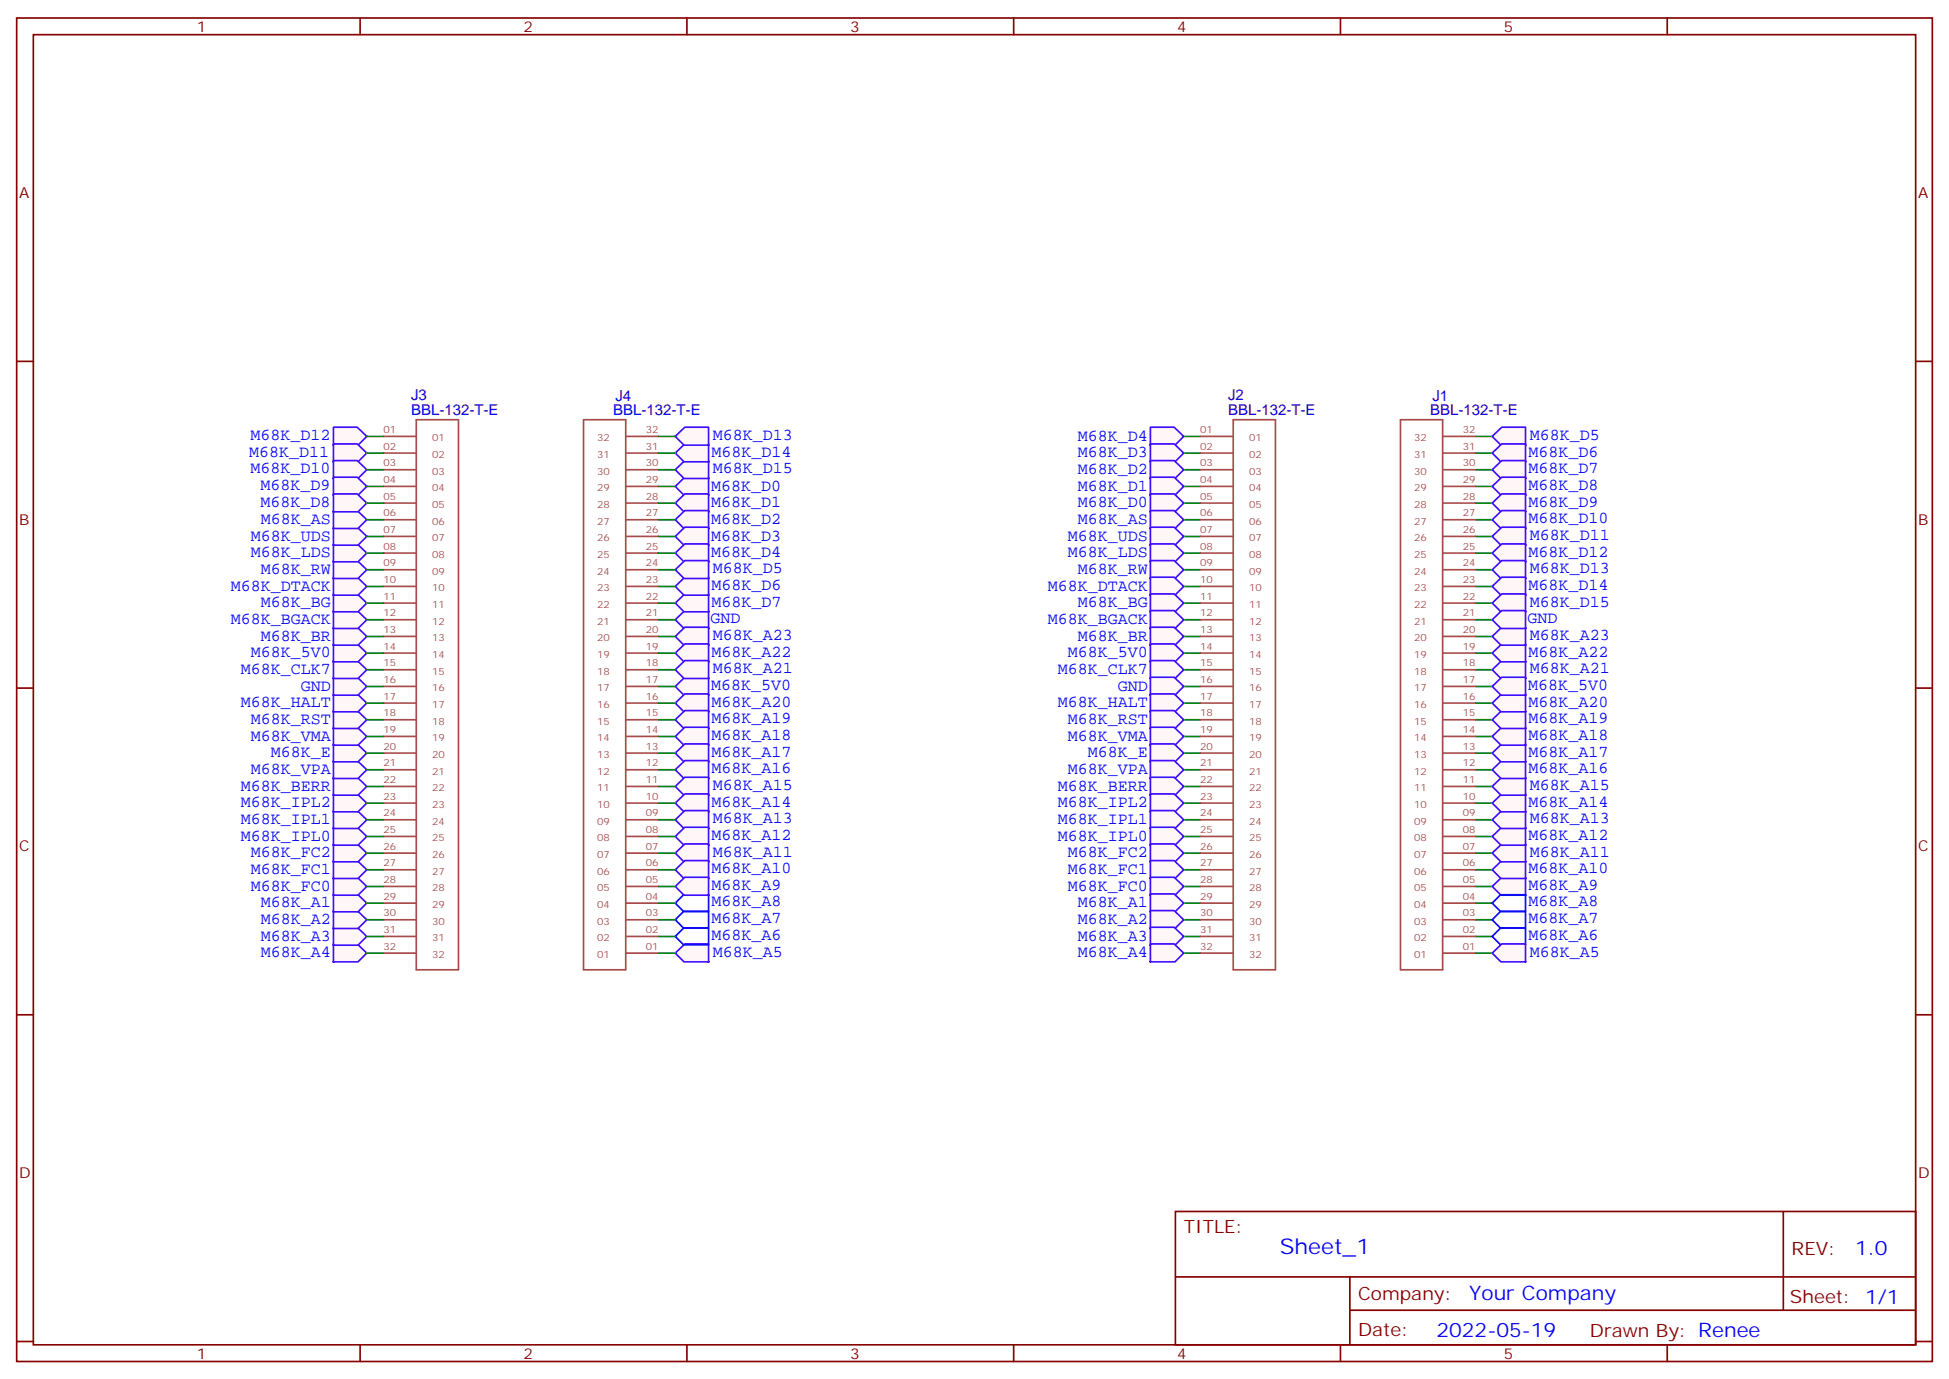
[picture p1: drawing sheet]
<svg xmlns="http://www.w3.org/2000/svg" width="412mm" height="292mm" viewBox="0 0 412 292" stroke-linecap="round" stroke-linejoin="round" font-family="sans-serif">
<g fill="none" stroke="#870000" stroke-width=".35">
<path d="M3.5 3.8h405.4v284.3h-405.4zM7.1 7.3h398.2v277.3h-398.2zM76.2 3.8v3.5M145.3 3.8v3.5M214.5 3.8v3.5M283.6 3.8v3.5M352.8 3.8v3.5M3.5 76.5h3.6M405.3 76.5h3.6M3.5 145.6h3.6M405.3 145.6h3.6M3.5 214.8h3.6"/>
<path d="M405.3 214.8h3.6M248.7 256.4h156.6v28.2h-156.6zM377.3 256.4v20.9M248.7 270.2h156.5M285.6 277.3h119.6M285.6 270.2v14.2M3.5 283.9h3.6M76.2 284.6v3.5M145.3 284.6v3.5M214.5 284.6v3.5M283.6 284.6v3.5M352.8 284.6v3.5"/>
<path d="M405.3 283.9h3.6"/>
</g>
<g fill="none" stroke="#a64a4a" stroke-width=".35">
<path d="M81.1 92.4h7M81.1 95.9h7M81.1 99.4h7M88.1 88.8h8.9v116.4h-8.9zM81.1 102.9h7M81.1 106.5h7M81.1 110h7M81.1 113.5h7M81.1 117.1h7M81.1 120.6h7M81.1 124.1h7M81.1 127.6h7"/>
<path d="M81.1 131.2h7M81.1 134.7h7M81.1 138.2h7M81.1 141.7h7M81.1 145.3h7M81.1 148.8h7M81.1 152.3h7M81.1 155.9h7M81.1 159.4h7M81.1 162.9h7M81.1 166.4h7M81.1 170h7"/>
<path d="M81.1 173.5h7M81.1 177h7M81.1 180.6h7M81.1 184.1h7M81.1 187.6h7M81.1 191.1h7M81.1 194.7h7M81.1 198.2h7M81.1 201.7h7"/>
</g>
<g fill="#fff7f7" stroke="#420aff" stroke-width=".35">
<path d="M70.6 199.8h5l2 1.9-1.8 1.9h-5.3z"/>
<path d="M70.6 196.3h5l2 1.9-1.8 1.8h-5.3z"/>
<path d="M70.6 192.7h5l2 2-1.8 1.8h-5.3z"/>
<path d="M70.6 189.2h5l2 1.9-1.8 1.9h-5.3z"/>
<path d="M70.6 185.7h5l2 1.9-1.8 1.9h-5.3z"/>
<path d="M70.6 182.1h5l2 2-1.8 1.8h-5.3z"/>
<path d="M70.6 178.6h5l2 2-1.8 1.8h-5.3z"/>
<path d="M70.6 175.1h5l2 1.9-1.8 1.9h-5.3z"/>
<path d="M70.6 171.6h5l2 1.9-1.8 1.8h-5.3z"/>
<path d="M70.6 168h5l2 2-1.8 1.8h-5.3z"/>
<path d="M70.6 164.5h5l2 1.9-1.8 1.9h-5.3z"/>
<path d="M70.6 161h5l2 1.9-1.8 1.9h-5.3z"/>
<path d="M70.6 157.4h5l2 2-1.8 1.8h-5.3z"/>
<path d="M70.6 153.9h5l2 2-1.8 1.8h-5.3z"/>
<path d="M70.6 150.4h5l2 1.9-1.8 1.9h-5.3z"/>
<path d="M70.6 146.9h5l2 1.9-1.8 1.9h-5.3z"/>
<path d="M70.6 143.3h5l2 2-1.8 1.8h-5.3z"/>
<path d="M70.6 139.8h5l2 1.9-1.8 1.9h-5.3z"/>
<path d="M70.6 136.3h5l2 1.9-1.8 1.9h-5.3z"/>
<path d="M70.6 132.8h5l2 1.9-1.8 1.8h-5.3z"/>
<path d="M70.6 129.2h5l2 2-1.8 1.8h-5.3z"/>
<path d="M70.6 125.7h5l2 1.9-1.8 1.9h-5.3z"/>
<path d="M70.6 122.2h5l2 1.9-1.8 1.9h-5.3z"/>
<path d="M70.6 118.6h5l2 2-1.8 1.8h-5.3z"/>
<path d="M70.6 115.1h5l2 2-1.8 1.8h-5.3z"/>
<path d="M70.6 111.6h5l2 1.9-1.8 1.9h-5.3z"/>
<path d="M70.6 108.1h5l2 1.9-1.8 1.8h-5.3z"/>
<path d="M142.9 102.9l2-1.9h5l.1 3.8h-5.3z"/>
<path d="M142.9 106.5l2-2h5l.1 3.8h-5.3z"/>
<path d="M142.9 110l2-1.9h5l.1 3.7h-5.3z"/>
<path d="M142.9 113.5l2-1.9h5l.1 3.8h-5.3z"/>
<path d="M142.9 117.1l2-2h5l.1 3.8h-5.3z"/>
</g>
<g fill="none" stroke="#008700" stroke-width=".35">
<path d="M77.6 110h3.5M77.6 113.5h3.5M77.6 117.1h3.5M77.6 120.6h3.5M77.6 124.1h3.5M77.6 127.6h3.5M77.6 131.2h3.5M77.6 134.7h3.5M77.6 138.2h3.5M77.6 148.8h3.5M77.6 152.3h3.5M77.6 155.9h3.5"/>
<path d="M77.6 159.4h3.5M77.6 141.7h3.5M77.6 145.3h3.5M77.6 162.9h3.5M77.6 166.4h3.5M77.6 170h3.5M77.6 173.5h3.5M77.6 177h3.5M77.6 180.6h3.5M77.6 184.1h3.5M77.6 187.6h3.5M77.6 191.1h3.5"/>
<path d="M77.6 194.7h3.5M77.6 198.2h3.5M77.6 201.7h3.5"/>
</g>
<g fill="none" stroke="#a64a4a" stroke-width=".35">
<path d="M123.5 88.8h8.9v116.4h-8.9zM132.4 99.4h6.9M132.4 95.9h6.9M132.4 92.4h6.9M132.4 117.1h6.9M132.4 113.5h6.9M132.4 110h6.9M132.4 106.5h6.9M132.4 102.9h6.9M132.4 138.2h6.9M132.4 134.7h6.9M132.4 131.2h6.9"/>
<path d="M132.4 127.6h6.9M132.4 124.1h6.9M132.4 120.6h6.9M132.4 159.4h6.9M132.4 155.9h6.9M132.4 152.3h6.9M132.4 148.8h6.9M132.4 145.3h6.9M132.4 141.7h6.9M132.4 177h6.9M132.4 173.5h6.9M132.4 170h6.9"/>
<path d="M132.4 166.4h6.9M132.4 162.9h6.9M132.4 198.2h6.9M132.4 194.7h6.9M132.4 191.1h6.9M132.4 187.6h6.9M132.4 184.1h6.9M132.4 180.6h6.9M132.4 201.7h6.9"/>
</g>
<path d="M142.9 201.7l2-1.9h5l.1 3.8h-5.3z" fill="#fff7f7" stroke="#420aff" stroke-width=".35"/>
<path d="M142.9 198.2l1.7-1.8h5.3v3.6h-5.3zM142.9 194.7l1.7-1.8h5.3v3.5h-5.3zM142.9 191.1l1.7-1.7h5.3v3.5h-5.3z" fill="none" stroke="#00f" stroke-width=".35"/>
<g fill="#fff7f7" stroke="#420aff" stroke-width=".35">
<path d="M142.9 131.2l2-2h5l.1 3.8h-5.3z"/>
<path d="M142.9 145.3l2-2h5l.1 3.8h-5.3z"/>
<path d="M142.9 99.4l2-1.9h5l.1 3.8h-5.3z"/>
<path d="M142.9 95.9l2-2h5l.1 3.8h-5.3z"/>
<path d="M142.9 92.4l2-2h5l.1 3.8h-5.3z"/>
<path d="M70.6 90.4h5l2 2-1.8 1.8h-5.3z"/>
<path d="M70.6 93.9h5l2 2-1.8 1.8h-5.3z"/>
<path d="M70.6 97.5h5l2 1.9-1.8 1.9h-5.3z"/>
<path d="M70.6 101h5l2 1.9-1.8 1.9h-5.3z"/>
<path d="M70.6 104.5h5l2 2-1.8 1.8h-5.3z"/>
<path d="M142.9 127.6l2-1.9h5l.1 3.8h-5.3z"/>
<path d="M142.9 124.1l2-1.9h5l.1 3.8h-5.3z"/>
<path d="M142.9 120.6l2-2h5l.1 3.8h-5.3z"/>
<path d="M142.9 134.7l2-1.9h5l.1 3.7h-5.3z"/>
<path d="M142.9 138.2l2-1.9h5l.1 3.8h-5.3z"/>
<path d="M142.9 141.7l2-1.9h5l.1 3.8h-5.3z"/>
<path d="M142.9 148.8l2-1.9h5l.1 3.8h-5.3z"/>
<path d="M142.9 152.3l2-1.9h5l.1 3.8h-5.3z"/>
<path d="M142.9 155.9l2-2h5l.1 3.8h-5.3z"/>
<path d="M142.9 159.4l2-2h5l.1 3.8h-5.3z"/>
<path d="M142.9 162.9l2-1.9h5l.1 3.8h-5.3z"/>
<path d="M142.9 166.4l2-1.9h5l.1 3.8h-5.3z"/>
<path d="M142.9 170l2-2h5l.1 3.8h-5.3z"/>
<path d="M142.9 173.5l2-1.9h5l.1 3.7h-5.3z"/>
<path d="M142.9 177l2-1.9h5l.1 3.8h-5.3z"/>
<path d="M142.9 180.6l2-2h5l.1 3.8h-5.3z"/>
<path d="M142.9 184.1l2-2h5l.1 3.8h-5.3z"/>
<path d="M142.9 187.6l2-1.9h5l.1 3.8h-5.3z"/>
</g>
<g fill="none" stroke="#008700" stroke-width=".35">
<path d="M312.2 92.4h3.5M312.2 95.9h3.5M312.2 99.4h3.5M312.2 102.9h3.5M312.2 106.5h3.5M312.2 110h3.5M312.2 113.5h3.5M312.2 117.1h3.5M139.3 138.2h3.6M139.3 134.7h3.6M139.3 131.2h3.6M312.2 138.2h3.5"/>
<path d="M312.2 134.7h3.5M312.2 131.2h3.5M312.2 120.6h3.5M312.2 124.1h3.5M312.2 127.6h3.5M139.3 145.3h3.6M139.3 141.7h3.6M139.3 159.4h3.6M139.3 155.9h3.6M139.3 152.3h3.6M139.3 148.8h3.6M312.2 145.3h3.5"/>
<path d="M312.2 141.7h3.5M312.2 159.4h3.5M312.2 155.9h3.5M312.2 152.3h3.5M312.2 148.8h3.5M139.3 177h3.6M139.3 173.5h3.6M139.3 170h3.6M139.3 166.4h3.6M139.3 162.9h3.6M312.2 177h3.5M312.2 173.5h3.5"/>
<path d="M312.2 170h3.5M312.2 166.4h3.5M312.2 162.9h3.5M139.3 198.2h3.6M139.3 194.7h3.6M139.3 191.1h3.6M139.3 187.6h3.6M139.3 184.1h3.6M139.3 180.6h3.6M312.2 198.2h3.5M312.2 194.7h3.5M312.2 191.1h3.5"/>
<path d="M312.2 187.6h3.5M312.2 184.1h3.5M312.2 180.6h3.5M139.3 201.7h3.6M312.2 201.7h3.5"/>
</g>
<g fill="#fff7f7" stroke="#420aff" stroke-width=".35">
<path d="M315.7 187.6l2.1-1.9h5l.1 3.8h-5.3z"/>
<path d="M315.7 184.1l2.1-2h5l.1 3.8h-5.3z"/>
<path d="M315.7 180.6l2.1-2h5l.1 3.8h-5.3z"/>
<path d="M315.7 177l2.1-1.9h5l.1 3.8h-5.3z"/>
<path d="M315.7 173.5l2.1-1.9h5l.1 3.7h-5.3z"/>
<path d="M315.7 170l2.1-2h5l.1 3.8h-5.3z"/>
<path d="M315.7 166.4l2.1-1.9h5l.1 3.8h-5.3z"/>
<path d="M315.7 162.9l2.1-1.9h5l.1 3.8h-5.3z"/>
<path d="M315.7 159.4l2.1-2h5l.1 3.8h-5.3z"/>
<path d="M315.7 155.9l2.1-2h5l.1 3.8h-5.3z"/>
<path d="M315.7 152.3l2.1-1.9h5l.1 3.8h-5.3z"/>
<path d="M315.7 148.8l2.1-1.9h5l.1 3.8h-5.3z"/>
<path d="M315.7 141.7l2.1-1.9h5l.1 3.8h-5.3z"/>
<path d="M315.7 138.2l2.1-1.9h5l.1 3.8h-5.3z"/>
<path d="M315.7 134.7l2.1-1.9h5l.1 3.7h-5.3z"/>
<path d="M315.7 92.4l2.1-2h5l.1 3.8h-5.3z"/>
<path d="M315.7 95.9l2.1-2h5l.1 3.8h-5.3z"/>
<path d="M315.7 99.4l2.1-1.9h5l.1 3.8h-5.3z"/>
<path d="M315.7 102.9l2.1-1.9h5l.1 3.8h-5.3z"/>
<path d="M315.7 106.5l2.1-2h5l.1 3.8h-5.3z"/>
<path d="M315.7 110l2.1-1.9h5l.1 3.7h-5.3z"/>
<path d="M315.7 113.5l2.1-1.9h5l.1 3.8h-5.3z"/>
<path d="M315.7 117.1l2.1-2h5l.1 3.8h-5.3z"/>
<path d="M315.7 120.6l2.1-2h5l.1 3.8h-5.3z"/>
<path d="M315.7 124.1l2.1-1.9h5l.1 3.8h-5.3z"/>
<path d="M315.7 127.6l2.1-1.9h5l.1 3.8h-5.3z"/>
<path d="M315.7 145.3l2.1-2h5l.1 3.8h-5.3z"/>
<path d="M315.7 131.2l2.1-2h5l.1 3.8h-5.3z"/>
</g>
<path d="M315.7 191.1l1.8-1.7h5.3v3.5h-5.3zM315.7 194.7l1.8-1.8h5.3v3.5h-5.3zM315.7 198.2l1.8-1.8h5.3v3.6h-5.3z" fill="none" stroke="#00f" stroke-width=".35"/>
<path d="M315.7 201.7l2.1-1.9h5l.1 3.8h-5.3z" fill="#fff7f7" stroke="#420aff" stroke-width=".35"/>
<g fill="none" stroke="#a64a4a" stroke-width=".35">
<path d="M296.3 88.8h9v116.4h-9zM305.3 99.4h6.9M305.3 95.9h6.9M305.3 92.4h6.9M305.3 117.1h6.9M305.3 113.5h6.9M305.3 110h6.9M305.3 106.5h6.9M305.3 102.9h6.9M305.3 138.2h6.9M305.3 134.7h6.9M305.3 131.2h6.9"/>
<path d="M305.3 127.6h6.9M305.3 124.1h6.9M305.3 120.6h6.9M305.3 159.4h6.9M305.3 155.9h6.9M305.3 152.3h6.9M305.3 148.8h6.9M305.3 145.3h6.9M305.3 141.7h6.9M305.3 177h6.9M305.3 173.5h6.9M305.3 170h6.9"/>
<path d="M305.3 166.4h6.9M305.3 162.9h6.9M305.3 198.2h6.9M305.3 194.7h6.9M305.3 191.1h6.9M305.3 187.6h6.9M305.3 184.1h6.9M305.3 180.6h6.9M305.3 201.7h6.9"/>
</g>
<g fill="none" stroke="#008700" stroke-width=".35">
<path d="M250.5 99.4h3.5M250.5 95.9h3.5M250.5 92.4h3.5M250.5 117.1h3.5M250.5 113.5h3.5M250.5 110h3.5M250.5 106.5h3.5M250.5 102.9h3.5M250.5 138.2h3.5M250.5 134.7h3.5M250.5 131.2h3.5M250.5 127.6h3.5"/>
<path d="M250.5 124.1h3.5M250.5 120.6h3.5M250.5 145.3h3.5M250.5 141.7h3.5M250.5 159.4h3.5M250.5 155.9h3.5M250.5 152.3h3.5M250.5 148.8h3.5M250.5 177h3.5M250.5 173.5h3.5M250.5 170h3.5M250.5 166.4h3.5"/>
<path d="M250.5 162.9h3.5M250.5 198.2h3.5M250.5 194.7h3.5M250.5 191.1h3.5M250.5 187.6h3.5M250.5 184.1h3.5M250.5 180.6h3.5M250.5 201.7h3.5"/>
</g>
<g fill="#fff7f7" stroke="#420aff" stroke-width=".35">
<path d="M243.4 90.4h5l2.1 2-1.9 1.8h-5.3z"/>
<path d="M243.4 93.9h5l2.1 2-1.9 1.8h-5.3z"/>
<path d="M243.4 97.5h5l2.1 1.9-1.9 1.9h-5.3z"/>
<path d="M243.4 101h5l2.1 1.9-1.9 1.9h-5.3z"/>
<path d="M243.4 104.5h5l2.1 2-1.9 1.8h-5.3z"/>
<path d="M243.4 108.1h5l2.1 1.9-1.9 1.8h-5.3z"/>
<path d="M243.4 111.6h5l2.1 1.9-1.9 1.9h-5.3z"/>
<path d="M243.4 115.1h5l2.1 2-1.9 1.8h-5.3z"/>
<path d="M243.4 118.6h5l2.1 2-1.9 1.8h-5.3z"/>
<path d="M243.4 122.2h5l2.1 1.9-1.9 1.9h-5.3z"/>
<path d="M243.4 125.7h5l2.1 1.9-1.9 1.9h-5.3z"/>
<path d="M243.4 129.2h5l2.1 2-1.9 1.8h-5.3z"/>
<path d="M243.4 132.8h5l2.1 1.9-1.9 1.8h-5.3z"/>
<path d="M243.4 136.3h5l2.1 1.9-1.9 1.9h-5.3z"/>
<path d="M243.4 139.8h5l2.1 1.9-1.9 1.9h-5.3z"/>
<path d="M243.4 143.3h5l2.1 2-1.9 1.8h-5.3z"/>
<path d="M243.4 146.9h5l2.1 1.9-1.9 1.9h-5.3z"/>
<path d="M243.4 150.4h5l2.1 1.9-1.9 1.9h-5.3z"/>
<path d="M243.4 153.9h5l2.1 2-1.9 1.8h-5.3z"/>
<path d="M243.4 157.4h5l2.1 2-1.9 1.8h-5.3z"/>
<path d="M243.4 161h5l2.1 1.9-1.9 1.9h-5.3z"/>
<path d="M243.4 164.5h5l2.1 1.9-1.9 1.9h-5.3z"/>
<path d="M243.4 168h5l2.1 2-1.9 1.8h-5.3z"/>
<path d="M243.4 171.6h5l2.1 1.9-1.9 1.8h-5.3z"/>
<path d="M243.4 175.1h5l2.1 1.9-1.9 1.9h-5.3z"/>
<path d="M243.4 178.6h5l2.1 2-1.9 1.8h-5.3z"/>
<path d="M243.4 182.1h5l2.1 2-1.9 1.8h-5.3z"/>
<path d="M243.4 185.7h5l2.1 1.9-1.9 1.9h-5.3z"/>
<path d="M243.4 189.2h5l2.1 1.9-1.9 1.9h-5.3z"/>
<path d="M243.4 192.7h5l2.1 2-1.9 1.8h-5.3z"/>
<path d="M243.4 196.3h5l2.1 1.9-1.9 1.8h-5.3z"/>
<path d="M243.4 199.8h5l2.1 1.9-1.9 1.9h-5.3z"/>
</g>
<g fill="none" stroke="#a64a4a" stroke-width=".35">
<path d="M254 92.4h6.9M254 95.9h6.9M254 99.4h6.9M260.9 88.8h9v116.4h-9zM254 102.9h6.9M254 106.5h6.9M254 110h6.9M254 113.5h6.9M254 117.1h6.9M254 120.6h6.9M254 124.1h6.9M254 127.6h6.9"/>
<path d="M254 131.2h6.9M254 134.7h6.9M254 138.2h6.9M254 141.7h6.9M254 145.3h6.9M254 148.8h6.9M254 152.3h6.9M254 155.9h6.9M254 159.4h6.9M254 162.9h6.9M254 166.4h6.9M254 170h6.9"/>
<path d="M254 173.5h6.9M254 177h6.9M254 180.6h6.9M254 184.1h6.9M254 187.6h6.9M254 191.1h6.9M254 194.7h6.9M254 198.2h6.9M254 201.7h6.9"/>
</g>
<g fill="none" stroke="#008700" stroke-width=".35">
<path d="M77.6 92.4h3.5M77.6 95.9h3.5M77.6 99.4h3.5M139.3 92.4h3.6M139.3 95.9h3.6M139.3 99.4h3.6M77.6 106.5h3.5M77.6 102.9h3.5M139.3 117.1h3.6M139.3 113.5h3.6M139.3 110h3.6M139.3 106.5h3.6"/>
<path d="M139.3 102.9h3.6M139.3 120.6h3.6M139.3 124.1h3.6M139.3 127.6h3.6"/>
</g>
<text font-size="4.6" fill="#00f" x="270.8" y="265.4">Sheet_1</text>
<g font-size="4.2" fill="#00f">
<text x="392.5" y="265.7">1.0</text>
<text x="310.9" y="275.2">Your Company</text>
<text x="304" y="283">2022-05-19</text>
</g>
<g font-size="3.9" fill="#800">
<text x="250.5" y="261">TITLE:</text>
<text x="379.1" y="265.7">REV:</text>
<text x="287.4" y="275.2">Company:</text>
<text x="378.7" y="275.8">Sheet: 1/1</text>
<text x="287.4" y="282.9">Date:</text>
<text x="336.4" y="282.9">Drawn By: Renee</text>
</g>
<g font-size="3.5" fill="#00f">
<text x="53" y="93.1">M68K_D12</text>
<text x="150.8" y="93.1">M68K_D13</text>
<text x="228.1" y="93.2">M68K_D4</text>
<text x="323.7" y="93.1">M68K_D5</text>
<text x="52.7" y="96.6">M68K_D11</text>
<text x="53" y="100.2">M68K_D10</text>
<text x="150.6" y="96.7">M68K_D14</text>
<text x="150.8" y="100.2">M68K_D15</text>
<text x="228.1" y="96.8">M68K_D3</text>
<text x="228.1" y="100.3">M68K_D2</text>
<text x="323.4" y="96.6">M68K_D6</text>
<text x="323.4" y="100.2">M68K_D7</text>
<text x="55.1" y="103.7">M68K_D9</text>
<text x="55.1" y="107.2">M68K_D8</text>
<text x="150.5" y="103.8">M68K_D0</text>
<text x="150.5" y="107.4">M68K_D1</text>
<text x="228.1" y="103.8">M68K_D1</text>
<text x="228.1" y="107.4">M68K_D0</text>
<text x="323.4" y="103.7">M68K_D8</text>
<text x="323.4" y="107.2">M68K_D9</text>
<text x="55.2" y="110.9">M68K_AS</text>
<text x="150.5" y="110.9">M68K_D2</text>
<text x="228.1" y="110.9">M68K_AS</text>
<text x="323.4" y="110.8">M68K_D10</text>
<text x="53.1" y="117.9">M68K_LDS</text>
<text x="53.1" y="114.4">M68K_UDS</text>
<text x="150.5" y="114.4">M68K_D3</text>
<text x="150.5" y="117.9">M68K_D4</text>
<text x="226" y="114.4">M68K_UDS</text>
<text x="226" y="117.9">M68K_LDS</text>
<text x="323.4" y="117.8">M68K_D12</text>
<text x="323.7" y="114.3">M68K_D11</text>
<text x="48.9" y="125">M68K_DTACK</text>
<text x="55.2" y="121.5">M68K_RW</text>
<text x="150.6" y="124.9">M68K_D6</text>
<text x="150.8" y="121.3">M68K_D5</text>
<text x="221.7" y="125">M68K_DTACK</text>
<text x="228.1" y="121.5">M68K_RW</text>
<text x="323.4" y="124.9">M68K_D14</text>
<text x="323.7" y="121.3">M68K_D13</text>
<text x="55.2" y="128.5">M68K_BG</text>
<text x="150.4" y="131.9">GND</text>
<text x="150.6" y="128.4">M68K_D7</text>
<text x="228.1" y="128.5">M68K_BG</text>
<text x="323.2" y="131.9">GND</text>
<text x="323.7" y="128.4">M68K_D15</text>
<text x="48.9" y="132">M68K_BGACK</text>
<text x="55.2" y="135.6">M68K_BR</text>
<text x="150.8" y="135.5">M68K_A23</text>
<text x="221.7" y="132">M68K_BGACK</text>
<text x="228.1" y="135.6">M68K_BR</text>
<text x="323.7" y="135.5">M68K_A23</text>
<text x="51" y="142.6">M68K_CLK7</text>
<text x="53.1" y="139.1">M68K_5V0</text>
<text x="150.6" y="139">M68K_A22</text>
<text x="150.8" y="142.5">M68K_A21</text>
<text x="223.8" y="142.6">M68K_CLK7</text>
<text x="226" y="139.1">M68K_5V0</text>
<text x="323.4" y="139">M68K_A22</text>
<text x="323.7" y="142.5">M68K_A21</text>
<text x="51" y="149.7">M68K_HALT</text>
<text x="63.7" y="146.2">GND</text>
<text x="150.5" y="146">M68K_5V0</text>
<text x="150.6" y="149.6">M68K_A20</text>
<text x="223.8" y="149.7">M68K_HALT</text>
<text x="236.5" y="146.2">GND</text>
<text x="323.4" y="146">M68K_5V0</text>
<text x="323.4" y="149.6">M68K_A20</text>
<text x="53.1" y="153.2">M68K_RST</text>
<text x="150.6" y="153.1">M68K_A19</text>
<text x="226" y="153.2">M68K_RST</text>
<text x="323.4" y="153.1">M68K_A19</text>
<text x="53.1" y="156.7">M68K_VMA</text>
<text x="57.3" y="160.3">M68K_E</text>
<text x="150.6" y="156.6">M68K_A18</text>
<text x="150.6" y="160.2">M68K_A17</text>
<text x="226" y="156.7">M68K_VMA</text>
<text x="230.2" y="160.3">M68K_E</text>
<text x="323.4" y="160.2">M68K_A17</text>
<text x="323.4" y="156.6">M68K_A18</text>
<text x="51" y="167.3">M68K_BERR</text>
<text x="53.1" y="163.8">M68K_VPA</text>
<text x="150.6" y="163.7">M68K_A16</text>
<text x="150.8" y="167.2">M68K_A15</text>
<text x="223.8" y="167.3">M68K_BERR</text>
<text x="226" y="163.8">M68K_VPA</text>
<text x="323.4" y="163.7">M68K_A16</text>
<text x="323.7" y="167.2">M68K_A15</text>
<text x="51" y="170.9">M68K_IPL2</text>
<text x="150.6" y="170.7">M68K_A14</text>
<text x="223.8" y="170.9">M68K_IPL2</text>
<text x="323.4" y="170.7">M68K_A14</text>
<text x="51" y="177.9">M68K_IPL0</text>
<text x="51" y="174.4">M68K_IPL1</text>
<text x="150.6" y="177.8">M68K_A12</text>
<text x="150.8" y="174.3">M68K_A13</text>
<text x="223.8" y="174.4">M68K_IPL1</text>
<text x="223.8" y="177.9">M68K_IPL0</text>
<text x="323.4" y="177.8">M68K_A12</text>
<text x="323.7" y="174.3">M68K_A13</text>
<text x="53.1" y="185">M68K_FC1</text>
<text x="53.1" y="181.4">M68K_FC2</text>
<text x="150.6" y="184.8">M68K_A10</text>
<text x="150.8" y="181.3">M68K_A11</text>
<text x="226" y="181.4">M68K_FC2</text>
<text x="226" y="185">M68K_FC1</text>
<text x="323.4" y="184.8">M68K_A10</text>
<text x="323.7" y="181.3">M68K_A11</text>
<text x="53.1" y="188.5">M68K_FC0</text>
<text x="150.6" y="188.4">M68K_A9</text>
<text x="150.6" y="191.8">M68K_A8</text>
<text x="226" y="188.5">M68K_FC0</text>
<text x="323.4" y="188.4">M68K_A9</text>
<text x="323.4" y="191.8">M68K_A8</text>
<text x="55.2" y="195.5">M68K_A2</text>
<text x="55.2" y="192">M68K_A1</text>
<text x="150.6" y="195.4">M68K_A7</text>
<text x="228.1" y="192">M68K_A1</text>
<text x="228.1" y="195.5">M68K_A2</text>
<text x="323.4" y="195.4">M68K_A7</text>
<text x="55.2" y="202.6">M68K_A4</text>
<text x="55.2" y="199.1">M68K_A3</text>
<text x="150.6" y="198.9">M68K_A6</text>
<text x="150.8" y="202.5">M68K_A5</text>
<text x="228.1" y="199.1">M68K_A3</text>
<text x="228.1" y="202.6">M68K_A4</text>
<text x="323.4" y="198.9">M68K_A6</text>
<text x="323.7" y="202.5">M68K_A5</text>
</g>
<g font-size="3.2" fill="#800">
<text x="41.6" y="6.8">1</text>
<text x="110.8" y="6.8">2</text>
<text x="179.9" y="6.8">3</text>
<text x="249.1" y="6.8">4</text>
<text x="318.2" y="6.8">5</text>
<text x="4.1" y="41.9">A</text>
<text x="405.9" y="41.9">A</text>
<text x="4.1" y="111.1">B</text>
<text x="405.9" y="111.1">B</text>
<text x="4.1" y="180.2">C</text>
<text x="405.9" y="180.2">C</text>
<text x="4.1" y="249.3">D</text>
<text x="405.9" y="249.3">D</text>
<text x="41.6" y="287.6">1</text>
<text x="110.8" y="287.6">2</text>
<text x="179.9" y="287.6">3</text>
<text x="249.1" y="287.6">4</text>
<text x="318.2" y="287.6">5</text>
</g>
<g font-size="3.2" fill="#000080">
<text x="87" y="87.8">BBL-132-T-E</text>
<text x="87" y="84.6">J3</text>
<text x="129.8" y="87.8">BBL-132-T-E</text>
<text x="130.2" y="84.8">J4</text>
<text x="259.8" y="87.8">BBL-132-T-E</text>
<text x="259.8" y="84.6">J2</text>
<text x="302.6" y="87.8">BBL-132-T-E</text>
<text x="303.1" y="84.8">J1</text>
</g>
<g font-size="2.1" fill="#a54b4b">
<text x="81.1" y="91.7">01</text>
<text x="81.1" y="95.2">02</text>
<text x="91.4" y="93.4">01</text>
<text x="126.4" y="93.4">32</text>
<text x="136.7" y="95.2">31</text>
<text x="136.7" y="91.7">32</text>
<text x="254" y="91.7">01</text>
<text x="254" y="95.2">02</text>
<text x="264.3" y="93.4">01</text>
<text x="299.2" y="93.4">32</text>
<text x="309.5" y="95.2">31</text>
<text x="309.5" y="91.7">32</text>
<text x="81.1" y="98.7">03</text>
<text x="91.4" y="96.9">02</text>
<text x="91.4" y="100.5">03</text>
<text x="126.4" y="100.5">30</text>
<text x="126.4" y="96.9">31</text>
<text x="136.7" y="98.7">30</text>
<text x="254" y="98.7">03</text>
<text x="264.3" y="96.9">02</text>
<text x="264.3" y="100.5">03</text>
<text x="299.2" y="100.5">30</text>
<text x="299.2" y="96.9">31</text>
<text x="309.5" y="98.7">30</text>
<text x="81.1" y="102.2">04</text>
<text x="81.1" y="105.8">05</text>
<text x="91.4" y="104">04</text>
<text x="91.4" y="107.5">05</text>
<text x="126.4" y="107.5">28</text>
<text x="126.4" y="104">29</text>
<text x="136.7" y="105.8">28</text>
<text x="136.7" y="102.2">29</text>
<text x="254" y="102.2">04</text>
<text x="254" y="105.8">05</text>
<text x="264.3" y="104">04</text>
<text x="264.3" y="107.5">05</text>
<text x="299.2" y="107.5">28</text>
<text x="299.2" y="104">29</text>
<text x="309.5" y="105.8">28</text>
<text x="309.5" y="102.2">29</text>
<text x="81.1" y="109.3">06</text>
<text x="81.1" y="112.8">07</text>
<text x="91.4" y="111">06</text>
<text x="126.4" y="111">27</text>
<text x="136.7" y="112.8">26</text>
<text x="136.7" y="109.3">27</text>
<text x="254" y="109.3">06</text>
<text x="254" y="112.8">07</text>
<text x="264.3" y="111">06</text>
<text x="299.2" y="111">27</text>
<text x="309.5" y="112.8">26</text>
<text x="309.5" y="109.3">27</text>
<text x="81.1" y="116.4">08</text>
<text x="81.1" y="119.9">09</text>
<text x="91.4" y="114.6">07</text>
<text x="91.4" y="118.1">08</text>
<text x="126.4" y="118.1">25</text>
<text x="126.4" y="114.6">26</text>
<text x="136.7" y="119.9">24</text>
<text x="136.7" y="116.4">25</text>
<text x="254" y="116.4">08</text>
<text x="254" y="119.9">09</text>
<text x="264.3" y="114.6">07</text>
<text x="264.3" y="118.1">08</text>
<text x="299.2" y="118.1">25</text>
<text x="299.2" y="114.6">26</text>
<text x="309.5" y="119.9">24</text>
<text x="309.5" y="116.4">25</text>
<text x="81.1" y="123.4">10</text>
<text x="91.4" y="121.6">09</text>
<text x="91.4" y="125.1">10</text>
<text x="126.4" y="125.1">23</text>
<text x="126.4" y="121.6">24</text>
<text x="136.7" y="123.4">23</text>
<text x="254" y="123.4">10</text>
<text x="264.3" y="121.6">09</text>
<text x="264.3" y="125.1">10</text>
<text x="299.2" y="125.1">23</text>
<text x="299.2" y="121.6">24</text>
<text x="309.5" y="123.4">23</text>
<text x="81.1" y="126.9">11</text>
<text x="81.1" y="130.5">12</text>
<text x="91.4" y="128.7">11</text>
<text x="126.4" y="128.7">22</text>
<text x="136.7" y="130.5">21</text>
<text x="136.7" y="126.9">22</text>
<text x="254" y="126.9">11</text>
<text x="254" y="130.5">12</text>
<text x="264.3" y="128.7">11</text>
<text x="299.2" y="128.7">22</text>
<text x="309.5" y="130.5">21</text>
<text x="309.5" y="126.9">22</text>
<text x="81.1" y="134">13</text>
<text x="81.1" y="137.5">14</text>
<text x="91.4" y="132.2">12</text>
<text x="91.4" y="135.7">13</text>
<text x="126.4" y="135.7">20</text>
<text x="126.4" y="132.2">21</text>
<text x="136.7" y="137.5">19</text>
<text x="136.7" y="134">20</text>
<text x="254" y="134">13</text>
<text x="254" y="137.5">14</text>
<text x="264.3" y="132.2">12</text>
<text x="264.3" y="135.7">13</text>
<text x="299.2" y="135.7">20</text>
<text x="299.2" y="132.2">21</text>
<text x="309.5" y="137.5">19</text>
<text x="309.5" y="134">20</text>
<text x="81.1" y="141.1">15</text>
<text x="91.4" y="139.3">14</text>
<text x="91.4" y="142.8">15</text>
<text x="126.4" y="142.8">18</text>
<text x="126.4" y="139.3">19</text>
<text x="136.7" y="141.1">18</text>
<text x="254" y="141.1">15</text>
<text x="264.3" y="139.3">14</text>
<text x="264.3" y="142.8">15</text>
<text x="299.2" y="142.8">18</text>
<text x="299.2" y="139.3">19</text>
<text x="309.5" y="141.1">18</text>
<text x="81.1" y="144.6">16</text>
<text x="81.1" y="148.1">17</text>
<text x="91.4" y="146.3">16</text>
<text x="91.4" y="149.8">17</text>
<text x="126.4" y="149.8">16</text>
<text x="126.4" y="146.3">17</text>
<text x="136.7" y="148.1">16</text>
<text x="136.7" y="144.6">17</text>
<text x="254" y="144.6">16</text>
<text x="254" y="148.1">17</text>
<text x="264.3" y="146.3">16</text>
<text x="264.3" y="149.8">17</text>
<text x="299.2" y="149.8">16</text>
<text x="299.2" y="146.3">17</text>
<text x="309.5" y="148.1">16</text>
<text x="309.5" y="144.6">17</text>
<text x="81.1" y="151.6">18</text>
<text x="81.1" y="155.2">19</text>
<text x="91.4" y="153.4">18</text>
<text x="126.4" y="153.4">15</text>
<text x="136.7" y="155.2">14</text>
<text x="136.7" y="151.6">15</text>
<text x="254" y="151.6">18</text>
<text x="254" y="155.2">19</text>
<text x="264.3" y="153.4">18</text>
<text x="299.2" y="153.4">15</text>
<text x="309.5" y="155.2">14</text>
<text x="309.5" y="151.6">15</text>
<text x="81.1" y="158.7">20</text>
<text x="91.4" y="156.9">19</text>
<text x="91.4" y="160.4">20</text>
<text x="126.4" y="160.4">13</text>
<text x="126.4" y="156.9">14</text>
<text x="136.7" y="158.7">13</text>
<text x="254" y="158.7">20</text>
<text x="264.3" y="156.9">19</text>
<text x="264.3" y="160.4">20</text>
<text x="299.2" y="160.4">13</text>
<text x="299.2" y="156.9">14</text>
<text x="309.5" y="158.7">13</text>
<text x="81.1" y="162.2">21</text>
<text x="81.1" y="165.7">22</text>
<text x="91.4" y="164">21</text>
<text x="91.4" y="167.5">22</text>
<text x="126.4" y="167.5">11</text>
<text x="126.4" y="164">12</text>
<text x="136.7" y="165.7">11</text>
<text x="136.7" y="162.2">12</text>
<text x="254" y="162.2">21</text>
<text x="254" y="165.7">22</text>
<text x="264.3" y="164">21</text>
<text x="264.3" y="167.5">22</text>
<text x="299.2" y="167.5">11</text>
<text x="299.2" y="164">12</text>
<text x="309.5" y="165.7">11</text>
<text x="309.5" y="162.2">12</text>
<text x="81.1" y="169.3">23</text>
<text x="81.1" y="172.8">24</text>
<text x="91.4" y="171">23</text>
<text x="126.4" y="171">10</text>
<text x="136.7" y="172.8">09</text>
<text x="136.7" y="169.3">10</text>
<text x="254" y="169.3">23</text>
<text x="254" y="172.8">24</text>
<text x="264.3" y="171">23</text>
<text x="299.2" y="171">10</text>
<text x="309.5" y="172.8">09</text>
<text x="309.5" y="169.3">10</text>
<text x="81.1" y="176.3">25</text>
<text x="81.1" y="179.9">26</text>
<text x="91.4" y="174.5">24</text>
<text x="91.4" y="178.1">25</text>
<text x="126.4" y="178.1">08</text>
<text x="126.4" y="174.5">09</text>
<text x="136.7" y="179.9">07</text>
<text x="136.7" y="176.3">08</text>
<text x="254" y="176.3">25</text>
<text x="254" y="179.9">26</text>
<text x="264.3" y="174.5">24</text>
<text x="264.3" y="178.1">25</text>
<text x="299.2" y="178.1">08</text>
<text x="299.2" y="174.5">09</text>
<text x="309.5" y="179.9">07</text>
<text x="309.5" y="176.3">08</text>
<text x="81.1" y="183.4">27</text>
<text x="91.4" y="181.6">26</text>
<text x="91.4" y="185.1">27</text>
<text x="126.4" y="185.1">06</text>
<text x="126.4" y="181.6">07</text>
<text x="136.7" y="183.4">06</text>
<text x="254" y="183.4">27</text>
<text x="264.3" y="181.6">26</text>
<text x="264.3" y="185.1">27</text>
<text x="299.2" y="185.1">06</text>
<text x="299.2" y="181.6">07</text>
<text x="309.5" y="183.4">06</text>
<text x="81.1" y="186.9">28</text>
<text x="81.1" y="190.4">29</text>
<text x="91.4" y="188.6">28</text>
<text x="126.4" y="188.6">05</text>
<text x="136.7" y="190.4">04</text>
<text x="136.7" y="186.9">05</text>
<text x="254" y="186.9">28</text>
<text x="254" y="190.4">29</text>
<text x="264.3" y="188.6">28</text>
<text x="299.2" y="188.6">05</text>
<text x="309.5" y="190.4">04</text>
<text x="309.5" y="186.9">05</text>
<text x="81.1" y="194">30</text>
<text x="81.1" y="197.5">31</text>
<text x="91.4" y="192.2">29</text>
<text x="91.4" y="195.7">30</text>
<text x="126.4" y="195.7">03</text>
<text x="126.4" y="192.2">04</text>
<text x="136.7" y="197.5">02</text>
<text x="136.7" y="194">03</text>
<text x="254" y="194">30</text>
<text x="254" y="197.5">31</text>
<text x="264.3" y="192.2">29</text>
<text x="264.3" y="195.7">30</text>
<text x="299.2" y="195.7">03</text>
<text x="299.2" y="192.2">04</text>
<text x="309.5" y="197.5">02</text>
<text x="309.5" y="194">03</text>
<text x="81.1" y="201">32</text>
<text x="91.4" y="199.2">31</text>
<text x="91.4" y="202.8">32</text>
<text x="126.4" y="202.8">01</text>
<text x="126.4" y="199.2">02</text>
<text x="136.7" y="201">01</text>
<text x="254" y="201">32</text>
<text x="264.3" y="199.2">31</text>
<text x="264.3" y="202.8">32</text>
<text x="299.2" y="202.8">01</text>
<text x="299.2" y="199.2">02</text>
<text x="309.5" y="201">01</text>
</g>
</svg>
